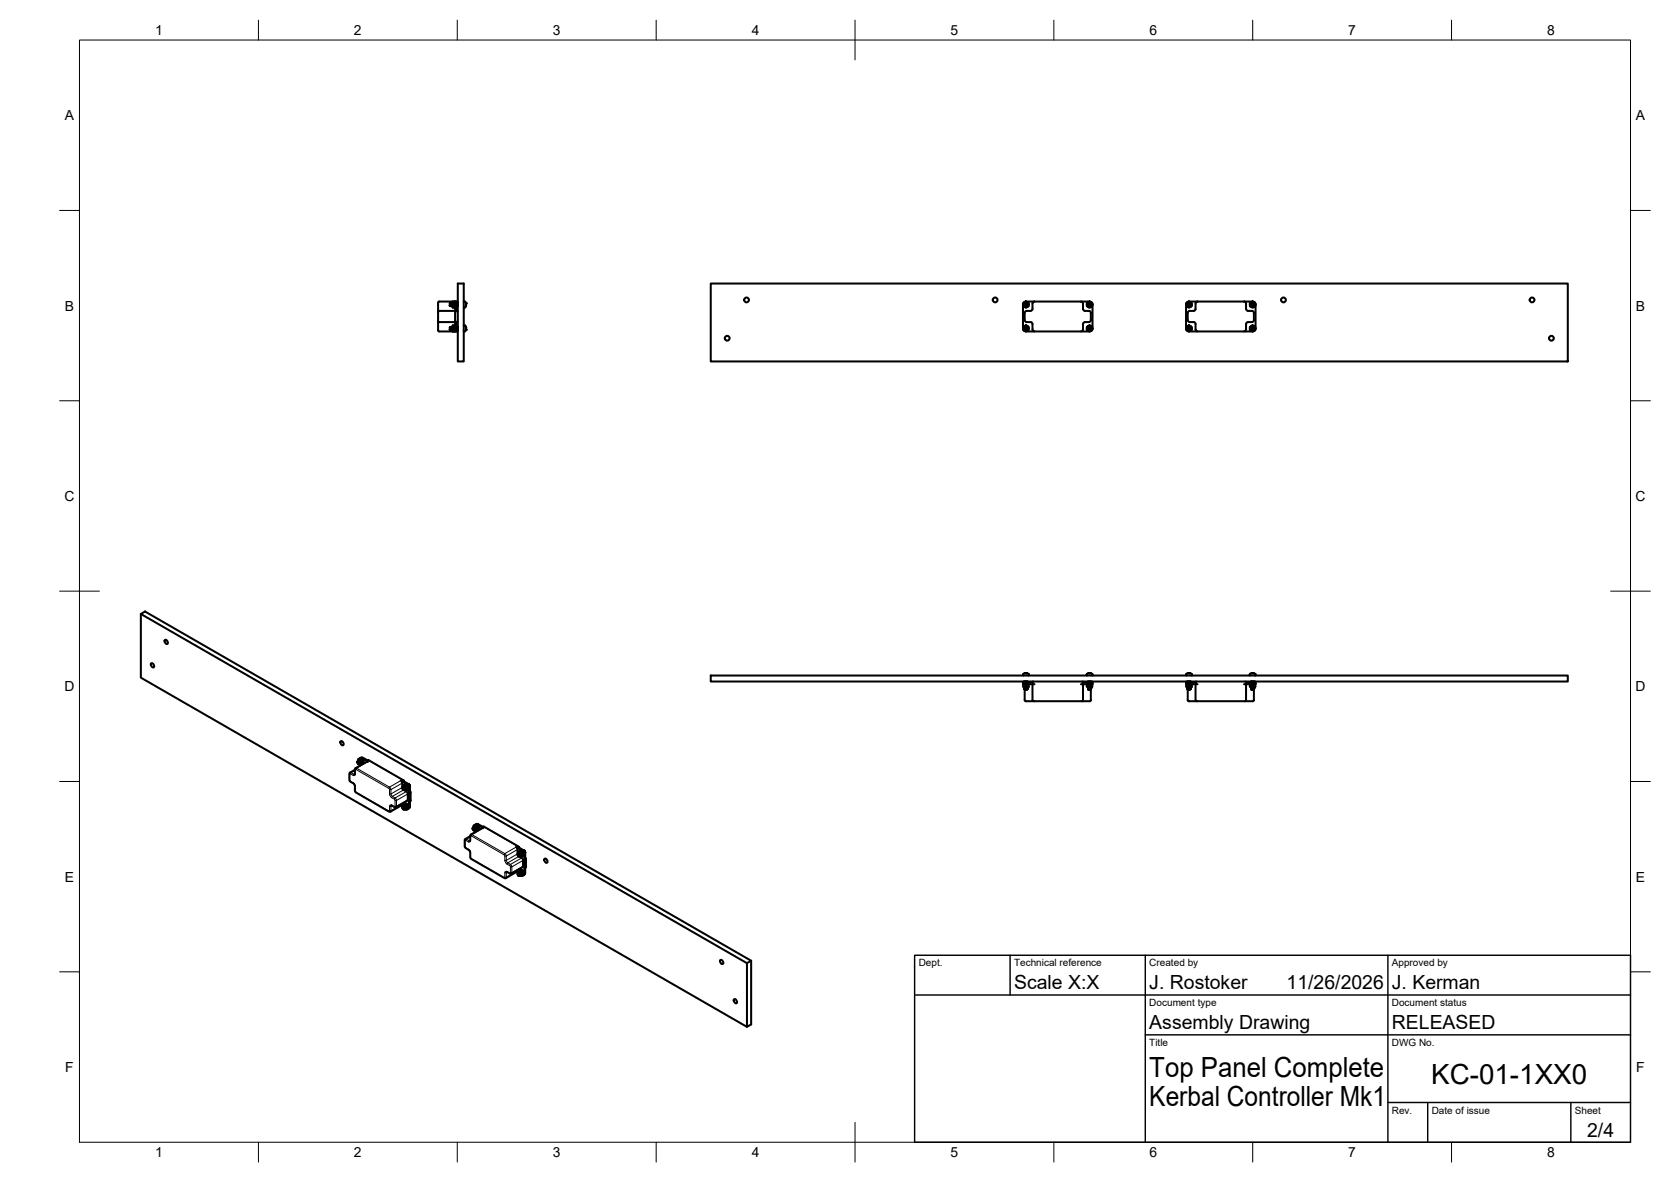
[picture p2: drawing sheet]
<svg xmlns="http://www.w3.org/2000/svg" width="420mm" height="297mm" viewBox="0 0 420 297" stroke-linecap="round" stroke-linejoin="round" font-family="sans-serif">
<!-- layer: Visible -->
<g fill="none" stroke="#000" stroke-width=".51">
<path d="M110.2 76v7M110.4 78.1h4M110.4 75.8h3.5M110.4 78.1l-.2 .3M110.4 75.8l-.2 .2M113.1 76.8h.1M113.1 76.2l.1 .7M113.1 76.2h.1M113.2 76.2v.6M113.2 76.2l.1 .7M113.2 76.8h.1M113.2 76.2h.1"/>
<path d="M113.2 76.8v.1M113.2 76.8l.1 .1M113.3 76.2h.1M113.3 76.9h.1M113.3 76.2v.6M113.3 76.2l.1 .7M113.3 76.8h.1M113.3 76.8v.1M113.3 76.8l.1 .1M113.4 76.2l.1 .6M113.4 76.2h.1M113.4 76.9h.1"/>
<path d="M113.5 76.2v.7M113.5 76.8h.1M113.5 76.2h.1M113.5 76.8l-.1 .1M113.5 76.2h-.1M113.5 76.8v.1M113.5 76.2l.1 .6M113.5 76.9h.1M113.6 76.2v.7M113.6 76.8h.1M113.6 76.2h.1M113.6 76.8l-.1 .1"/>
<path d="M113.6 76.2h-.1M113.6 76.2l.1 .7M113.6 76.8v.1M113.6 76.2l.1 .6M113.6 76.9h.1M113.7 76.2v.6M113.7 76.2l.1 .7M113.7 76.8h.1M113.7 76.2h.1M113.7 76.8v.1M113.7 76.8l.1 .1M113.8 76.2v.5"/>
<path d="M113.8 76.2h.1M113.8 76.9h.1M113.8 76.2v.3M113.9 75.7h.5v.4h-.5zM113.9 76.1v.8h.5v-.8M113.9 76.9v.4h.5v-.4M113.9 75.7v1.6M114.4 75.7v.1M114.4 77.2v.1M114.7 75.8l.2 .1M114.9 76.2v.7M114.9 75.9v2.2"/>
<path d="M114.9 76.2h.1M114.9 76.8v.1M114.9 76.9h.1M114.9 76.2l.1 .6M115 76.2v.7M115 76.8h.1M115 76.2h.1M115 76.8l-.1 .1M115 76.2h-.1M115 76.8v.1M115 76.2l.1 .6M115 76.9h.1"/>
<path d="M115.1 76.2h.1M115.1 76.8h.1M115.1 76.8l-.1 .1M115.1 76.2h-.1M115.1 75.9l-.7-.1v7.5l.7-.1M115.1 78.2l-.4 .1M115.1 71.3h1.5v19.5h-1.5zM116.6 75.9l.4-.1 .2 .6M117.2 76.9h.1M117.2 76.9l-.3 .4-.3-.1M117.2 76.4v.2M117.2 76.6v.1"/>
<path d="M117.2 76.4h.1M117.2 76.7v.2M178.7 71.3h215.5v19.5h-215.5zM257.3 76.2v6.6M257.3 76.1l.3-.1a.72 .72 0 0 1 1.1 .4 .72 .72 0 0 1-.8 .9 .72 .72 0 0 1-.6-.9zM257.6 76.6l.5 .2M257.6 76.6l.3-.4 .4 .2-.1 .5h-.4M257.6 76.6l.2 .3M257.9 76.8l-.3-.3 .4-.3 .3 .2v.3l-.2 .2h-.3M257.9 75.8l-.5 .3M258 75.8h15.9M258.1 78.1l-.4 .3-.1 .2v1.8l.3 .5h.2"/>
<path d="M260.1 75.8l-.4 .2-.2 1.9-.4 .2h-1M271.8 75.8l.4 .2 .2 1.9a1.83 1.83 0 0 0 1.7 .3l.2 .4M273.3 76.1l.3-.1a.68 .68 0 0 1 1 .6 .68 .68 0 0 1-1 .5l-.3-.2zM273.6 76.6l.5 .2M273.6 76.6l.2-.4 .5 .1v.5l-.5 .1M273.6 76.6l.2 .3M273.9 76.8l-.3-.3 .4-.3 .3 .2v.3l-.5 .2M273.9 76.8l-.2-.3 .3-.3 .3 .3-.2 .3M273.9 76.8h.2M274.1 75.8l.5 .3M274.3 78.6v1.8M274.7 76.2v6.6"/>
<path d="M298.3 76.2v6.6M298.3 76.1l.3-.1a.72 .72 0 0 1 1.1 .4 .72 .72 0 0 1-.8 .9 .72 .72 0 0 1-.6-.9zM298.6 76.6l.5 .2M298.6 76.6l.3-.4 .4 .2-.1 .5h-.4M298.6 76.6l.2 .3M298.9 76.8l-.3-.3 .4-.3 .3 .2v.3l-.2 .2h-.3M298.9 76.8l-.2-.3 .3-.3 .2 .3-.1 .3M298.9 76.8h.2M298.9 75.8l-.5 .3M299 75.8h15.9M300.6 76.3l-.1 1.6a1.88 1.88 0 0 1-1.6 .3l-.3 .4v1.8l.3 .5h.2M301.1 75.8l-.4 .2-.1 .3"/>
<path d="M312.8 75.8l.3 .1 .2 .4v1.3M313.3 77.6l.1 .3a1.83 1.83 0 0 0 1.7 .3l.2 .4v1.8l-.2 .5h-.3M314.3 76.1l.3-.1a.68 .68 0 0 1 1 .6 .68 .68 0 0 1-1 .5l-.3-.2zM314.6 76.6l.5 .2M314.6 76.6l.2-.4h.4l.1 .5-.5 .2h.3l.2-.2-.1-.4-.3-.1-.3 .3 .3 .3M314.6 76.6l.2 .3M314.9 76.8l-.2-.3 .3-.3 .3 .3-.2 .3M314.9 76.8h.2M315.1 75.8l.5 .3M315.7 76.2v.3M315.7 76.5v6M110.2 80.7l.2 .2"/>
<path d="M110.2 83l.2 .3M110.4 80.9h4M110.4 83.3h3.5M113.1 82.8h.1M113.1 82.8v.1M113.1 82.9h.1M113.1 82.2v.7M113.1 82.2l.1 .7M113.1 82.2l.1 .1M113.2 82.3v.5M113.2 82.2l.1 .7M113.2 82.8h.1"/>
<path d="M113.2 82.2h.1M113.2 82.2v.1M113.2 82.8v.1M113.2 82.2l.1 .1M113.2 82.8l.1 .1M113.3 82.3h.1M113.3 82.9h.1M113.3 82.3v.5M113.3 82.2l.1 .7M113.3 82.8h.1M113.3 82.2h.1M113.3 82.8v.1"/>
<path d="M113.3 82.2v.1M113.3 82.2l.1 .1M113.3 82.8l.1 .1M113.4 82.3l.1 .5M113.4 82.3h.1M113.4 82.9h.1M113.5 82.2v.7M113.5 82.8h.1M113.5 82.2h.1M113.5 82.8l-.1 .1M113.5 82.2l-.1 .1M113.5 82.8v.1"/>
<path d="M113.5 82.2v.1M113.5 82.3l.1 .5M113.5 82.3h.1M113.5 82.9h.1M113.6 82.8h.1M113.6 82.2h.1M113.6 82.2l-.1 .1M113.6 82.8l-.1 .1M113.6 82.2l.1 .7M113.6 82.2v.1M113.6 82.8v.1M113.6 82.3l.1 .5"/>
<path d="M113.6 82.3h.1M113.6 82.9h.1M113.7 82.3v.5M113.7 82.8h.1M113.7 82.2h.1M113.7 82.8v.1M113.7 82.2v.1M113.7 82.2l.1 .7M113.7 82.2l.1 .1M113.7 82.8l.1 .1M113.8 82.3v.4M113.8 82.3h.1"/>
<path d="M113.8 82.9h.1M113.8 82.3v.2M113.8 82.2v.1M113.9 81.8h.5v.4h-.5zM113.9 82.2v.7h.5v-.7M113.9 82.9v.4h.5v-.4M113.9 81.8v1.5M114.4 81.8v.1M114.4 83.2v.1M114.7 80.8l.3 .1M114.9 82.2v.7M114.9 80.9l-.2 2.4"/>
<path d="M114.9 82.8v.1M114.9 82.3h.1M114.9 82.9h.1M114.9 82.3l.1 .5M114.9 82.3v.6M115 82.2v.7M115 82.8h.1M115 82.2h.1M115 82.8l-.1 .1M115 82.2l-.1 .1M115 82.2v.1M115 82.8v.1"/>
<path d="M115 82.3l.1 .5M115 82.3h.1M115 82.9h.1M115.1 82.2h.1M115.1 82.8h.1M115.1 82.8l-.1 .1M115.1 82.2l-.1 .1M115.1 80.8l-.1 .1M116.6 83.2l.4 .1M116.6 81.9l.3-.1 .3 .4M117.2 82.2h.1M117.2 82.2v.2"/>
<path d="M117.2 82.9l-.2 .3M117.2 82.5v.1M117.2 82.6v.1M117.2 82.4h.1M117.2 82.7v.2M257.4 83l.5 .3M257.6 82.6l.2 .3 .3-.1M257.6 82.6l.2-.4 .5 .1v.4l-.5 .2M257.6 82.6l.2 .2M257.9 82.8l-.2-.4 .4-.2 .2 .3v.3l-.5 .1M258 83.3h15.9M258.1 80.9h1"/>
<path d="M259.1 80.9l.4 .3 .2 1.8 .4 .3M272.8 80.9h1M272.8 80.9l-.2 .1-.3 .4-.1 1.6-.4 .3M273.6 82.6l.2 .3 .3-.1M273.6 82.6l.3-.4 .4 .1v.4l-.5 .2M273.6 82.6l.2 .2M273.9 82.8l-.2-.4 .4-.2 .2 .5-.5 .2M273.9 82.8l-.2-.3 .3-.3 .3 .3-.2 .3M273.9 82.8h.2M274.3 80.4l-.2 .5h-.3M274.6 83l-.5 .3M298.4 83l.5 .3"/>
<path d="M298.6 82.6l.2 .3 .3-.1M298.6 82.6l.3-.4 .4 .2-.1 .5h-.4M298.6 82.6l.2 .2M298.9 82.8l-.2-.4 .4-.2 .2 .5-.5 .2M298.9 82.8l-.2-.3 .3-.3 .2 .3-.1 .3M298.9 82.8h.2M299 83.3h15.9M299.1 80.9h1M300.1 80.9l.4 .3 .1 .2v1.4M300.6 82.8l.3 .4 .2 .1M313.3 81.4v1.4l-.2 .4-.3 .1M313.8 80.9h1"/>
<path d="M313.8 80.9l-.4 .3-.1 .2M314.6 82.6l.2 .3 .3-.1M314.6 82.6l.2-.4h.4l.1 .5-.5 .2h.3l.2-.2v-.3l-.4-.2-.3 .3 .3 .3M314.6 82.6l.2 .2M314.9 82.8l-.2-.3 .3-.3 .3 .3-.2 .3M314.9 82.8h.2M315.6 83l-.5 .3M315.7 82.5v.3M35.4 154.3l1.1-.6 152.4 87.7-1.1 .6zM35.4 154.3v16l152.4 87.7 1.1-.6v-16M38 166.7h.3l.3 .2 .1 .8h-.4l-.2-.2zM41.4 160.8h.4l.2 .2 .2 .8h-.4l-.2-.2z"/>
<path d="M178.7 169.8h215.5v1.5h-215.5zM257.2 169.5l.1 .3M257.2 171.4v.5h2.9M257.3 171.9v.7h.3M257.3 172.5h.7M257.3 172h.7M257.4 171.3l-.2 .1M257.6 172.6h.1M257.6 171.3h.1M257.6 171.4h.1M257.6 172.8h.1M257.6 172.9h.1"/>
<path d="M257.6 173v.1M257.6 173.2h.1M257.6 173.1h.1M257.6 172.9l.1 .1M257.6 172.8l.1 .1M257.6 172.7h.1M257.6 171.4l.1 .1M257.6 171.3l.1 .1M257.6 169.2h.1M257.6 169.2l-.4 .3M257.6 173.2l.1 2.8 .2 .2h14.2M257.6 172.7v.1"/>
<path d="M257.6 173.1v.1M257.7 171.4h.1M257.7 171.5h.1M257.7 172.9h-.1M257.7 173h-.1M257.7 173.1l-.1 .1M257.7 172.7l-.1 .1M257.7 172.6l-.1 .1M257.7 171.5h-.1M257.7 171.4h-.1M257.8 171.3h-.2M257.8 169.2h.1"/>
<path d="M257.9 169.2h-.3M257.9 169.2h.4M258 172h.7v.5h-.7zM258.1 171.3h-.5M258.3 173.2l-.6 .1M258.3 173.1h-.6M258.3 172.9l-.6 .1M258.3 172.8l-.6 .1M258.3 172.7h-.6M258.3 172.6h-.6M258.3 171.4l-.6 .1M258.3 171.3l-.6 .1"/>
<path d="M258.3 173.2h-.6M258.3 173l-.6 .1M258.3 171.4h.1M258.3 172.9h.1M258.3 173v.1M258.3 173.2h.1M258.3 173.1h.1M258.3 172.9v.1M258.3 172.8v.1M258.3 172.7h.1M258.3 172.6h.1M258.3 171.4v.1"/>
<path d="M258.3 171.3v.1M258.3 173.2l-.7 .1M258.3 169.2h.1M258.3 171.3h.1M258.3 169.2l.4 .3M258.3 173.1l-.7 .1M258.3 173h-.7M258.3 172.9h-.7M258.3 172.7l-.7 .1M258.3 172.6l-.7 .1M258.3 171.5h-.5M258.3 171.4h-.7"/>
<path d="M258.3 171.5h-.2M258.3 171.5h.1M258.3 173h.1M258.3 173.1v.1M258.3 172.7v.1M258.3 172.6v.1M258.7 172.5l-1.1 .1M258.7 171.9v.1M258.7 169.5v.2M258.7 169.6l-.1 .2M259.6 171.4l.1 .2M259.6 171.5l-2.4 .1"/>
<path d="M259.6 171.9v4.1l.3 .2M259.7 171.3l-.1 .1M272.2 171.3l.1 .1M272.3 171.4l-.1 .2M272.3 171.5l2.4 .1M272.3 171.9v4.1l-.2 .2M273.2 169.5l.1 .3M273.3 171.9v.7l1.3-.1M273.3 172.5h.7M273.3 172h.7M273.6 171.3h.1M273.6 171.4h.1"/>
<path d="M273.6 172.8h.1M273.6 172.9h.1M273.6 173v.1M273.6 173.2h.1M273.6 173.1h.1M273.6 172.9l.1 .1M273.6 172.8l.1 .1M273.6 172.7h.1M273.6 171.4l.1 .1M273.6 171.3l.1 .1M273.6 169.2h.1M273.6 169.2l-.4 .3"/>
<path d="M273.6 173.3h.1M273.7 171.4h.1M273.7 171.5h.1M273.7 172.9h.1M273.7 173h.1M273.7 173.1h.1M273.7 173.2v.1M273.7 173.1l-.1 .1M273.7 173h-.1M273.7 172.9h-.1M273.7 172.7l-.1 .1M273.7 172.6l-.1 .1"/>
<path d="M273.7 171.5h-.1M273.7 171.4h-.1M273.7 172.6h.1M273.8 169.2h-.2M273.8 171.3h-.2M273.9 169.2h.1M273.9 169.2h.2M274 172h.6v.5h-.6zM274.1 169.2h.2M274.1 169.2h.1M274.1 171.3h-.5M274.3 173.2l-.6 .1"/>
<path d="M274.3 173.1h-.6M274.3 172.9l-.6 .1M274.3 172.8l-.6 .1M274.3 172.7h-.6M274.3 172.6h-.6M274.3 171.4l-.6 .1M274.3 171.3l-.6 .1M274.3 173.2h-.6M274.3 171.4h.1M274.3 172.9v.1M274.3 173v.1M274.3 173.2h.1"/>
<path d="M274.3 173.1h.1M274.3 172.8v.1M274.3 172.7h.1M274.3 172.6h.1M274.3 171.4v.1M274.3 171.3v.1M274.3 172.8h.1M274.3 173.2v2.8M274.3 173.2l-.7 .1M274.3 176l-.3 .2h-1.9M274.3 169.2h.1M274.3 171.3h.1"/>
<path d="M274.3 169.2l.4 .3M274.3 173.1l-.7 .1M274.3 173h-.7M274.3 172.9h-.7M274.3 172.7l-.7 .1M274.3 172.6l-.7 .1M274.3 171.5h-.5M274.3 171.4h-.7M274.3 173l-.7 .1M274.3 171.5h-.2M274.3 171.5h.1M274.3 172.9h.1"/>
<path d="M274.3 173h.1M274.3 173.1v.1M274.3 172.7v.1M274.3 172.6v.1M274.6 171.3l.1 .1M274.6 171.9v.1M274.7 169.5l-.1 .3M274.7 171.4v.5h-2.9M298.2 169.5l.1 .3M298.2 171.4v.5h2.9M298.3 171.9v.7l1.4-.1M298.3 172.5h.7"/>
<path d="M298.3 172h.7M298.4 171.3l-.2 .1M298.6 171.3h.1M298.6 171.4h.1M298.6 172.8h.1M298.6 172.9h.1M298.6 173v.1M298.6 173.2h.1M298.6 173.1h.1M298.6 172.9l.1 .1M298.6 172.8l.1 .1M298.6 172.7h.1"/>
<path d="M298.6 171.4l.1 .1M298.6 171.3l.1 .1M298.6 173.2v2.8l.3 .2h14.2M298.6 172.6h.1M298.6 172.7v.1M298.6 173.1v.1M298.6 173.3h.1M298.7 171.4h.1M298.7 171.5h.1M298.7 172.9h-.1M298.7 173h-.1M298.7 173.1l-.1 .1"/>
<path d="M298.7 172.7l-.1 .1M298.7 172.6l-.1 .1M298.7 171.5h-.1M298.7 171.4h-.1M298.7 172.6h.1M298.8 171.3h-.2M298.8 169.2h.1M298.9 169.2l-.7 .3M298.9 169.2h.2M299 172h.7v.5h-.7zM299.1 169.2h.2M299.1 169.2h.1"/>
<path d="M299.1 171.3h-.5M299.3 173.2l-.6 .1M299.3 173.1h-.6M299.3 172.9l-.6 .1M299.3 172.8l-.6 .1M299.3 172.7h-.6M299.3 172.6h-.6M299.3 171.4l-.6 .1M299.3 171.3l-.6 .1M299.3 173.2h-.6M299.3 173l-.6 .1M299.3 171.4h.1"/>
<path d="M299.3 172.9h.1M299.3 173v.1M299.3 173.2h.1M299.3 173.1h.1M299.3 172.9v.1M299.3 172.8v.1M299.3 172.7h.1M299.3 172.6h.1M299.3 171.4v.1M299.3 171.3v.1M299.3 173.2l-.7 .1M299.3 169.2h.1"/>
<path d="M299.3 171.3h.1M299.3 169.2l.4 .3M299.3 173.1l-.7 .1M299.3 173h-.7M299.3 172.9h-.7M299.3 172.7l-.7 .1M299.3 172.6l-.7 .1M299.3 171.5h-.5M299.3 171.4h-.7M299.3 173l-.7 .1M299.3 171.5h-.2M299.3 171.5h.1"/>
<path d="M299.3 173h.1M299.3 173.1v.1M299.3 172.7v.1M299.3 172.6v.1M299.7 171.9v.1M299.7 169.5l-.1 .3M300.6 171.4l.1 .2M300.6 171.5l-2.4 .1M300.6 171.9v4.1M300.6 176l.3 .2M300.7 171.3l-.1 .1M313.1 176.2h1.9"/>
<path d="M313.2 171.3l.1 .1M313.3 171.4l-.1 .2M313.3 171.5l2.4 .1M313.3 171.9v4.1l-.2 .2M314.2 169.5l.1 .3M314.3 171.9v.7l1.3-.1M314.3 172.5h.7M314.3 172h.7M314.6 171.3h.1M314.6 171.4h.1M314.6 172.8h.1M314.6 172.9h.1"/>
<path d="M314.6 173v.1M314.6 173.2h.1M314.6 173.1h.1M314.6 172.9l.1 .1M314.6 172.8l.1 .1M314.6 172.7h.1M314.6 171.4l.1 .1M314.6 171.3l.1 .1M314.6 169.2h.1M314.6 169.2l-.4 .3M314.6 173.3h.1M314.7 171.4h.1"/>
<path d="M314.7 171.5h.1M314.7 172.9h.1M314.7 173h.1M314.7 173.1h.1M314.7 173.2v.1M314.7 173.1l-.1 .1M314.7 173h-.1M314.7 172.9h-.1M314.7 172.7l-.1 .1M314.7 172.6l-.1 .1M314.7 171.5h-.1M314.7 171.4h-.1"/>
<path d="M314.7 172.6h.1M314.8 171.3h-.2M314.8 169.2h.1M314.9 169.2h-.3M314.9 169.2h.4M315 172h.6v.5h-.6zM315.1 171.3h-.5M315.3 173.2l-.6 .1M315.3 173.1h-.6M315.3 172.9l-.6 .1M315.3 172.8l-.6 .1M315.3 172.7h-.6"/>
<path d="M315.3 172.6h-.6M315.3 171.4l-.6 .1M315.3 171.3l-.6 .1M315.3 173.2h-.6M315.3 173l-.6 .1M315.3 171.4h.1M315.3 172.9h.1M315.3 173v.1M315.3 173.2h.1M315.3 173.1h.1M315.3 172.9v.1M315.3 172.8v.1"/>
<path d="M315.3 172.7h.1M315.3 172.6h.1M315.3 171.4v.1M315.3 171.3v.1M315.3 173.2v2.8l-.3 .2M315.3 172.8h.1M315.3 173.2l-.7 .1M315.3 169.2h.1M315.3 171.3h.1M315.3 169.2l.4 .3M315.3 173.1l-.7 .1M315.3 173h-.7"/>
<path d="M315.3 172.9h-.7M315.3 172.7l-.7 .1M315.3 172.6l-.7 .1M315.3 171.5h-.5M315.3 171.4h-.7M315.3 171.5h-.2M315.3 171.5h.1M315.3 173h.1M315.3 173.1v.1M315.3 172.7v.1M315.3 172.6v.1M315.6 171.3l.1 .1"/>
<path d="M315.6 171.9v.1M315.7 171.4v.5h-2.9M315.7 169.5v.2M315.7 169.6l-.1 .2M85.6 186.3h.4l.2 .2 .2 .7-.4 .1-.2-.2zM89.2 193.4l-1.3 .9-.1 1.7 .2 .3 1.2 .9v1.5l.3 .4 8.4 4.9 3.1-1.7 .1-.3M89.8 191.6l.2-.2 .3 .2v.3l-.2 .1M89.8 191.5l.2-.2 .2 .1 .2 .3-.1 .3M89.8 191.6h.1M89.9 191.3l.4 .2 .1 .4M90 191.3l.4 .2v.4M90 191.3l.4 .1v.5"/>
<path d="M90 191.3h.1M90 191.9l.1 .1M90.1 191.9v.1M90.1 191.4l.2 .4M90.1 191.2v-.3a.65 .65 0 0 1 .8 .3 .65 .65 0 0 1-.1 .8l-.3-.1M90.1 191.2l.4 .2v.4M90.1 191.2l.5 .1v.5M90.2 191.2l.4 .1 .1 .5-.1-.5-.3-.1M90.2 191.2h.1M90.3 191.4l.1 .3M90.3 191.1h.1M90.3 191.1l.4 .2v.5"/>
<path d="M90.3 191.9h.1M90.4 191.1l.3 .1v.5M90.4 191.4l.1 .2M90.4 191.1h-.1M90.4 191.9l.7 .1M90.4 191.3l.2 .3M90.4 191.9v.5M90.5 191.3l.2 .2M90.5 191.8v.1M90.6 190.7l.3-.2 .5 .6-.3 .2zM90.6 190.7l-.5 .1M90.6 191.2l.2 .3"/>
<path d="M90.6 190.5l.5-.1 1.4 .7M90.8 191.5v.2M90.9 190.5l-.8 .3v.4M91 190.5l1.5 .9M91 190.5l-.5 .1M91.4 191.1v.6l-.3 .3v-.7M92.2 191.4l-2.9 1.7-.1 1.5M92.3 191.4h.2M92.5 191.1h.1M92.5 191.1l.2-.1 8.9 5.2M101.2 198.1v-.2l.3 .2 .1 .3-.2 .1M101.2 198l.1-.2 .3 .1 .1 .4-.1 .2"/>
<path d="M101.3 196.2l1.6 1.1 .1 1.9M101.3 197.8l.4 .3v.4M101.3 197.8l-.1 .1M101.3 197.8l.4 .2v.4M101.3 197.8h.1M101.3 197.8l.4 .2 .1 .4M101.4 197.8v-.5l.9-.3-1.5-.8 .3 .6 .1 1.2M101.4 197.8l.4 .1v.5M101.4 197.9l.2 .4M101.4 197.7l.4 .2 .1 .5M101.4 197.7v-.3a.65 .65 0 0 1 .8 .3 .65 .65 0 0 1-.1 .8l-.3-.1M101.5 198.5l.7 .4"/>
<path d="M101.5 198.5h.1M101.5 197.7l.4 .2v.4v-.4l-.4-.2M101.5 197.7h.1M101.6 196.2v.1M101.6 198l.1 .2M101.7 197.9l.1 .2M101.7 197.6h-.1M101.7 197.6l.3 .1 .1 .5M101.7 197.6h.1M101.7 198.4h.1M101.8 198.4l.6 .1M101.8 197.9l.1 .2"/>
<path d="M101.8 198.4h.1M101.9 197.8l.1 .2M101.9 197.2l.4-.2 .4 .7-.3 .2zM101.9 197.2l-.5 .1M101.9 197.7l.2 .3M102 198.3v-.5l-.4-.2 .4 .3v.4M102 198.3h.1M102.1 198.1v.1M102.2 198.9l.3 .6-.1 1.7-2.9 1.7-1.1-.5M102.3 197.1l.4 .4 .1 .5M102.7 197l.3 .3 .1 .4M102.7 197.7v.6l-.3 .2v-.6"/>
<path d="M102.7 197.1l.4 .5M102.8 197.1l.2 .5M102.8 198v4.9M102.9 197.2l.1 .2M103.1 198.9l.2 .2v2.1l-.2 .2M100.9 202.4l.5 .3M101.2 202.8l.4 .1 .1 .5M101.3 202.7l.4 .2v.4M101.3 202.7h.1M101.3 202.7l.4 .2 .1 .4M101.4 202.7l.4 .1v.5M101.4 202.8l.2 .4"/>
<path d="M101.4 202.7v-.3a.65 .65 0 0 1 .8 .2 .65 .65 0 0 1-.1 .8l-.3-.1M101.4 203.4l.2-.2-.2-.4-.2 .2v-.3l.5 .3-.1 .4M101.4 202.6l.4 .2 .1 .5M101.4 202.6v.1M101.5 202.6l.4 .2v.4v-.4l-.4-.2M101.6 202.6l.4 .1v.5M101.6 202.9l.1 .2M101.7 202.8l.1 .2M101.7 202.5h-.1M101.7 202.5h.1M101.7 202.5l.3 .2v.5v-.5l-.4-.1M101.8 203.3l.6 .1"/>
<path d="M101.8 202.8l.1 .2M101.8 203.3h-.1M101.8 203.3h.1M101.9 202.7l.1 .2M101.9 202.1l.4-.1 .4 .6-.3 .2zM101.9 202.1l-.5 .1M101.9 202.7l.2 .2M102.1 203v.1M102.3 202l-.9 .2v.5M102.7 202.6v.6l-.3 .2v-.6M102.8 202.9v.2M103.1 201.3v.1"/>
<path d="M103.1 201.4v1.5l-.4 .3M118.2 210.1l-1.3 .9-.1 1.7 .2 .4 1.1 .7 .3 2 8.5 4.9 3.1-1.7M118.8 208.3l.2-.2 .3 .2v.3l-.2 .1M118.8 208.2l.1-.2 .4 .1 .1 .3-.1 .3M118.9 208l.4 .2 .1 .4M118.9 208h.1M119 208l.4 .2v.4M119 208h.1M119.1 207.9l.4 .2v.5M119.1 208.1l.2 .4M119.1 207.9v-.3a.65 .65 0 0 1 .8 .3 .65 .65 0 0 1-.1 .8l-.3-.1M119.1 207.9l.4 .2v.4"/>
<path d="M119.1 207.9l.5 .2v.4M119.2 207.9l.4 .2v.4M119.2 207.9h.1M119.3 208.1l.1 .3M119.3 207.8l.4 .2v.4M119.3 207.8l.4 .3v.4M119.3 208.6h.1M119.4 208.1l.1 .2M119.4 207.8h.1M119.4 207.8h-.1M119.4 207.8l.3 .1v.5M119.4 208.6h.1"/>
<path d="M119.4 208.6l.7 .1M119.4 208l.2 .3M119.4 208.6v.5M119.5 208.5h.1M119.5 208l.2 .2M119.5 207.3l.3-.1 1.7 .9h-.2l-2.9 1.6-.2 1.6M119.6 207.4l.3-.2 .5 .6-.3 .2zM119.6 207.4l-.5 .1M119.6 207.2l.5-.2 1.3 .8M119.6 207.9l.1 .3M119.7 208.4v.1M119.8 208.2v.2"/>
<path d="M119.9 207.2l-.8 .3v.4M120.4 207.8v.7l-.3 .2v-.7M121.4 207.8h.1M121.4 207.8l.3-.1 8.8 5.1 .1 .2M129.8 212.9l1.5 .8 .5 .7v5.4M129.8 212.9l.3 .3 .1 1.5v-.2l.3 .1 .2 .4-.1 .2M129.9 219.1l.5 .3M130.1 218.7l-.1 .3M130.1 219.7l.2-.2 .2 .1 .1 .4-.2 .1M130.1 214.8l.2-.2 .2 .1 .1 .4-.2 .1M130.1 219.7h.1M130.2 219.6l.1-.2 .3 .2 .1 .3-.1 .2"/>
<path d="M130.2 219.4l.4 .2 .1 .5M130.2 214.5l.5 .3v.4M130.2 214.5v.1M130.2 212.9h.2M130.3 219.4l.4 .2v.4M130.3 214.5l.4 .2v.4M130.3 219.4h.1M130.3 214.5h.1M130.3 219.4l.4 .1 .2 .6h.5M130.3 214.5l.5 .3-.1 .3M130.4 215.2h.1M130.4 212.9l1.5 1 .2 .4v1.5"/>
<path d="M130.4 219.4l.4 .1v.5l.2 .1a.56 .56 0 0 0 .4-.5 .56 .56 0 0 0-.4-.6l-.5-.1-.1 .3 .4 .3v.5M130.4 219.5l.2 .4M130.4 214.6l.2 .4M130.4 214.4v-.3a.65 .65 0 0 1 .8 .3 .65 .65 0 0 1-.1 .8l-.3-.1v-.5l-.4-.1M130.4 214.4l.4 .2v.5M130.4 214.4h.1M130.5 219.3l.3 .1 .1 .5M130.5 214.4l.4 .2v.4M130.5 215.2l.9 .6 .1 .4M130.5 215.2h.1M130.5 219.3h.1M130.5 214.4h.1"/>
<path d="M130.5 219.3l.4 .2v.4M130.6 219.3l.3 .1 .1 .5M130.6 214.4l.4 .1v.5M130.6 219.6l.1 .2M130.6 214.7l.1 .2M130.6 219.2l.4 .2v.5M130.6 214.3l.4 .2v.5M130.6 219.2v.1M130.7 219.5l.1 .2M130.7 214.6l.1 .2M130.7 219.2h-.1M130.7 214.3h-.1"/>
<path d="M130.7 214.3h.1M130.7 219.2l.3 .2 .1 .4v-.1M130.7 219.2h.1M130.7 214.3l.3 .1 .1 .5v-.1M130.7 215.1l.7 .1M130.7 219.5l.2 .2M130.7 214.6l.2 .2M130.7 215.1h.1M130.9 219.4l.1 .2M130.9 214.5l.1 .2M130.9 218.8l.4-.1 .4 .6-.4 .1zM130.9 218.8l-.5 .1"/>
<path d="M130.9 213.9l.4-.2 .4 .6-.3 .3zM130.9 213.9l-.5 .1M130.9 215h.1M130.9 219.4l.2 .2M130.9 214.4l.2 .3M130.9 219.9h.1M131 219.9h.1M131 215h.1M131.3 218.7l-.9 .2v.5M131.3 213.7l-.9 .3v.5M131.5 216.2l-.1 1.7-2.9 1.7-1.1-.5M131.7 213.7l.3 .3 .1 .3"/>
<path d="M131.7 219.3v.6l-.3 .2v-.7M131.7 214.3v.7l-.3 .2v-.6M131.7 213.8l.4 .5zM131.9 213.9l.1 .2M132 218l.1 .1M132.1 218.1v1.4l-.4 .4M132.1 215.6l.1 .1M132.1 215.8l-.1 .1M132.2 215.7v2.2l-.1 .2M136.9 215.8h.4l.2 .2 .1 .8h-.3l-.3-.2zM130.4 220.1h.1M181.1 241.3l.4-.1 .2 .2 .1 .8h-.3l-.3-.2z"/>
<path d="M184.5 251.1h.4l.2 .2 .2 .8h-.4l-.2-.2zM187.8 242v16"/>
<circle cx="187.7" cy="75.4" r=".6"/>
<circle cx="250.2" cy="75.4" r=".6"/>
<circle cx="258" cy="76.5" r=".69"/>
<circle cx="258" cy="76.5" r=".29"/>
<circle cx="274" cy="76.5" r=".69"/>
<circle cx="299" cy="76.5" r=".69"/>
<circle cx="315" cy="76.5" r=".69"/>
<circle cx="322.7" cy="75.4" r=".6"/>
<circle cx="385.2" cy="75.4" r=".6"/>
<circle cx="182.8" cy="85" r=".6"/>
<circle cx="258" cy="82.5" r=".79"/>
<circle cx="258" cy="82.5" r=".69"/>
<circle cx="258" cy="82.5" r=".29"/>
<circle cx="273.9" cy="82.5" r=".79"/>
<circle cx="274" cy="82.5" r=".69"/>
<circle cx="299" cy="82.5" r=".69"/>
<circle cx="299" cy="82.5" r=".79"/>
<circle cx="314.9" cy="82.5" r=".79"/>
<circle cx="315" cy="82.5" r=".69"/>
<circle cx="390.1" cy="85" r=".6"/>
<circle cx="90" cy="191.7" r=".25"/>
<circle cx="101.3" cy="198.2" r=".25"/>
<circle cx="101.3" cy="203.2" r=".25"/>
<circle cx="119" cy="208.4" r=".25"/>
<circle cx="130.3" cy="219.9" r=".25"/>
<circle cx="130.3" cy="214.9" r=".25"/>
</g>
<g fill="#000">
<circle cx="113.1" cy="76.8" r=".25"/>
<circle cx="113.2" cy="76.2" r=".25"/>
<circle cx="114.9" cy="76.8" r=".25"/>
<circle cx="114.9" cy="76.2" r=".25"/>
<circle cx="117.2" cy="76.2" r=".25"/>
<circle cx="113.1" cy="82.8" r=".25"/>
<circle cx="113.2" cy="82.3" r=".25"/>
<circle cx="114.9" cy="82.2" r=".25"/>
<circle cx="114.9" cy="82.8" r=".25"/>
<circle cx="117.2" cy="82.9" r=".25"/>
<circle cx="257.6" cy="172.7" r=".25"/>
<circle cx="257.6" cy="172.6" r=".25"/>
<circle cx="257.7" cy="173.3" r=".25"/>
<circle cx="257.7" cy="172.7" r=".25"/>
<circle cx="257.7" cy="172.6" r=".25"/>
<circle cx="258.3" cy="172.6" r=".25"/>
<circle cx="258.3" cy="171.3" r=".25"/>
<circle cx="258.3" cy="172.8" r=".25"/>
<circle cx="258.3" cy="172.7" r=".25"/>
<circle cx="273.6" cy="172.6" r=".25"/>
<circle cx="273.6" cy="172.7" r=".25"/>
<circle cx="273.7" cy="172.7" r=".25"/>
<circle cx="273.7" cy="172.6" r=".25"/>
<circle cx="274.3" cy="172.7" r=".25"/>
<circle cx="274.3" cy="172.6" r=".25"/>
<circle cx="274.3" cy="171.3" r=".25"/>
<circle cx="274.3" cy="172.8" r=".25"/>
<circle cx="298.6" cy="172.7" r=".25"/>
<circle cx="298.6" cy="172.6" r=".25"/>
<circle cx="298.7" cy="172.7" r=".25"/>
<circle cx="298.7" cy="172.6" r=".25"/>
<circle cx="299.3" cy="172.7" r=".25"/>
<circle cx="299.3" cy="172.8" r=".25"/>
<circle cx="299.3" cy="172.6" r=".25"/>
<circle cx="299.3" cy="171.3" r=".25"/>
<circle cx="314.6" cy="172.6" r=".25"/>
<circle cx="314.6" cy="172.7" r=".25"/>
<circle cx="314.7" cy="172.7" r=".25"/>
<circle cx="314.7" cy="172.6" r=".25"/>
<circle cx="315.3" cy="172.8" r=".25"/>
<circle cx="315.3" cy="172.7" r=".25"/>
<circle cx="315.3" cy="171.3" r=".25"/>
<circle cx="315.3" cy="172.6" r=".25"/>
<circle cx="90.1" cy="191.2" r=".25"/>
<circle cx="90.6" cy="191.8" r=".25"/>
<circle cx="90.7" cy="191.8" r=".25"/>
<circle cx="101.2" cy="198.1" r=".25"/>
<circle cx="101.6" cy="197.6" r=".25"/>
<circle cx="101.7" cy="198.5" r=".25"/>
<circle cx="101.7" cy="197.6" r=".25"/>
<circle cx="101.2" cy="203" r=".25"/>
<circle cx="101.5" cy="202.6" r=".25"/>
<circle cx="101.6" cy="202.6" r=".25"/>
<circle cx="101.7" cy="203.4" r=".25"/>
<circle cx="102" cy="203.2" r=".25"/>
<circle cx="118.8" cy="208.3" r=".25"/>
<circle cx="119.1" cy="207.9" r=".25"/>
<circle cx="119.6" cy="208.5" r=".25"/>
<circle cx="130.1" cy="214.8" r=".25"/>
<circle cx="130.2" cy="219.4" r=".25"/>
<circle cx="130.6" cy="214.3" r=".25"/>
<circle cx="130.7" cy="215.2" r=".25"/>
<circle cx="130.7" cy="219.2" r=".25"/>
<circle cx="130.8" cy="220" r=".25"/>
<circle cx="130.8" cy="215.1" r=".25"/>
<circle cx="131.7" cy="213.7" r=".25"/>
<circle cx="130.7" cy="220.1" r=".25"/>
<circle cx="130.7" cy="220" r=".25"/>
</g>
<!-- layer: Visible Narrow -->
<g fill="none" stroke="#000" stroke-width=".25">
<path d="M87.9 194.5v.1M87.9 195.9v.1M87.9 194.6v1.5M87.9 196l.2 .3M88 194.1l.3 .1M88.1 194.5l.7 .4M88.1 196.3l.7 .5M88.1 196.3l.1 .1M88.3 194.2l.7 .4M88.3 194.2l-.4 .4M88.8 196.7l.1 .1M88.8 196.7l.4 .4 .1 .6"/>
<path d="M89 194.5l.2 .1M89 194.6l-.2 .3M89.2 193.6l-.9 .6M89.3 193.4v.1M89.3 197.6v.1M89.3 198.7v.1M89.3 193.4v1.2M89.3 197.7v1.1M89.3 194.6h-.3M89.3 198.8l.2 .3M89.3 194.5l-.2 .4h-.3M89.4 193l.3 .1-.2 .2"/>
<path d="M89.5 199.1l8.3 4.8M89.5 193.4l8.3 4.7M89.5 193.3l-.2 .1M89.5 199.1l.1 .1M90.8 190.4h.4M91.2 190.4l1.3 .7 .1-.1M91.2 190.4l-.2 .1M91.3 190.4h-.1M92.5 191.4l-2.8 1.6 8.2 4.8M92.6 191h.1M92.6 191l8.8 5.1M92.7 191h-.1"/>
<path d="M97.8 198.1l.2 .3h.3M97.9 198.4v1.1M97.9 197.8l.4 .6M98 197.8l-.2 .3M98 199.5h.3M98.3 198.4v1.1M98.3 199.5l.4 .6-.2 .3-.4-.4-.2-.5M100.8 196.2l-2.9 1.6M101.1 196.8l-2.8 1.6M101.1 197.9l-2.8 1.6M101.4 196.1l-.2 .1 1.3 .7M101.4 196.1l.1 .2"/>
<path d="M101.5 198.5l-2.8 1.6 .6 .4M101.5 196.1h-.1M101.5 196.3h.1M101.6 196.2l-.1 .1M102.2 198.9l-2.9 1.6M102.5 196.9l-.2 .2M102.5 196.9l.4 .4 .2 .6M102.5 199.5l-2.8 1.7M102.6 196.9h-.1M103 197.9v1.4l.2-.1M103 197.9l-.2 .1M103.1 199h.1"/>
<path d="M103.1 197.8l-.1 .1M103.1 199l.1 .2M103.2 199h-.1M103.2 199.2v2.1M103.3 199.1l-.1 .1M97.9 203.7l-.1 .1M98 203.7h.3M98 202.6h.3M98.3 202.6v1.1M98.3 203.7l-.1 .3M98.4 202.4l-.1 .2M98.5 202.3l.7 .4"/>
<path d="M98.5 200.5l.7 .3M98.5 202.4l-.3-.1-.2 .1-.1 1.3M98.6 202.5l-.3 .1M99.2 200.8l.1 .4v1.4l-.1 .1M99.2 202.7v.1M99.3 200.5l.4 .6M99.3 200.5l-.1 .3M99.4 202.6h.3M99.4 201.1h.3M99.7 201.2v1.4M99.7 202.6l-.1 .2M101.1 202.1l-2.8 1.6"/>
<path d="M102.5 201l-2.8 1.6M103 202.8l-.2 .1M103.1 202.8l-.2 .3M103.1 202.7l-.1 .1M103.2 201.3h-.2v1.5M103.3 201.2l-.1 .1M116.9 211.2v.1M116.9 212.6l.2 .4M116.9 211.3v1.5M117 210.8l.3 .1-.2 .2M117.1 211.2l1 .4 .2-.4M117.1 213l.7 .5"/>
<path d="M117.1 211.2l-.2 .1M117.1 213l.1 .1M117.9 213.5l.4 .9M118 211.2l.2 .1M118 211.3l-.2 .3M118.2 210.3l-.9 .6 .7 .4M118.2 211.1l-.2 .2M118.3 210v.1M118.3 211.2v.1M118.3 214.2v.1M118.3 215.4v.1M118.3 210.1v1.2"/>
<path d="M118.3 214.4v1.1M118.3 210.1l.2-.1 8.3 4.8M118.3 215.5l.2 .4M118.4 209.7h.3M118.5 215.8l8.3 4.7M118.7 209.7l8.2 4.8M118.7 209.8l-.2 .2M119.8 207.1h.4M120.2 207.1l1.2 .7 .2-.1M120.2 207.1l-.2 .1M120.3 207.1h-.1M121.5 208.1l-2.8 1.6"/>
<path d="M121.6 207.7h.1M121.6 207.7l8.8 5.1M121.7 207.7h-.1M126.9 219.3v1.1M126.9 216.2h.4M126.9 219.3h.4M126.9 214.5l.4 .6M126.9 214.5l-.1 .3 .1 .3M127.3 215.1h-.4a2.01 2.01 0 0 0 .4 1.9l.2 .1 .2-.3M127.3 215.1v1.1M127.3 216.2l.4 .6M127.4 219.1l-.1 .2"/>
<path d="M127.5 217.2l.7 .3 .1 .3h.4l-.4-.6M127.5 219l.7 .4M127.5 219l-.3-.1-.3 .4M127.5 219v.1M127.6 219.2l-.3 .1M127.7 216.8l.6 .4M128.3 217.9v1.4M128.3 219.3h.4M128.3 219.3l-.1 .2M128.3 217.2l-.1 .3M128.7 219.3l-.1 .2M129.8 212.9l-2.9 1.6"/>
<path d="M130.1 218.8l-2.8 1.6v-1.1M130.1 213.5l-2.8 1.6M130.1 214.6l-2.8 1.6M130.4 212.8l-.2 .1 1.3 .7M130.4 212.8l.1 .2M130.5 215.2l-2.8 1.6M130.5 212.8h-.1M130.5 213h.1M130.6 212.9l-.1 .1M131.2 215.6l-2.9 1.6M131.5 216.2l-2.8 1.7v1.4M131.5 213.6l-.2 .1"/>
<path d="M131.5 217.7l-2.8 1.6M131.5 213.6l.4 .4 .2 .6M131.6 213.6h-.1M132 214.6v1.4l.2-.1M132 219.5l-.2 .1M132 214.6l-.2 .1M132.1 219.4l-.2 .4M132.1 214.5l-.1 .1M132.1 219.4h-.1M132.1 215.7h.1M132.1 215.7l.1 .2M132.2 215.7h-.1"/>
<path d="M132.2 215.9v2M132.2 217.9l-.2 .1v1.5M132.2 217.9v.1M132.2 217.9h.1M132.2 215.8v.1M126.8 220.5v.1M126.9 220.4h.4l-.1 .2M126.9 220.4l-.1 .1"/>
</g>
<!-- layer: BORDER -->
<g fill="none" stroke="#000" stroke-width=".25">
<path d="M20 10.1h390v276.9h-390zM65 5.1v5M115 5.1v5M165 5.1v5M215 5.1v10M265 5.1v5M315 5.1v5M365 5.1v5M15 52.9h5M410 52.9h5M15 100.7h5M410 100.7h5"/>
<path d="M15 148.6h10M405 148.6h10M15 196.4h5M410 196.4h5M15 244.2h5M410 244.2h5M65 287v5M115 287v5M165 287v5M215 282.1v9.9M265 287v5M315 287v5"/>
<path d="M365 287v5"/>
</g>
<!-- layer: TITLEBLOCK -->
<path d="M230 240.1h180v46.9h-180zM230 250h180M254 240.1v9.9M288 240.1v46.9M349 240.1v46.9M288 260.1h122M349 277.1h61M359 277.1v9.9M395 277.1v9.9" fill="none" stroke="#000" stroke-width=".36"/>
<g font-size="7">
<text x="289" y="270.6">Top Panel Complete</text>
<text x="359.9" y="272.3">KC-01-1XX0</text>
<text x="289" y="278.1">Kerbal Controller Mk1</text>
</g>
<g font-size="4.9">
<text x="255" y="248.5">Scale X:X</text>
<text x="289" y="248.5">J. Rostoker</text>
<text x="323.5" y="248.5">11/26/2026</text>
<text x="350" y="248.5">J. Kerman</text>
<text x="289" y="258.6">Assembly Drawing</text>
<text x="350" y="258.6">RELEASED</text>
<text x="399.1" y="285.7">2/4</text>
</g>
<g font-size="3.5">
<text x="39" y="8.8">1</text>
<text x="89" y="8.8">2</text>
<text x="139" y="8.8">3</text>
<text x="189" y="8.8">4</text>
<text x="239" y="8.8">5</text>
<text x="289" y="8.8">6</text>
<text x="339" y="8.8">7</text>
<text x="389" y="8.8">8</text>
<text x="16.3" y="30.2">A</text>
<text x="411.3" y="30.2">A</text>
<text x="16.3" y="78">B</text>
<text x="411.3" y="78">B</text>
<text x="16.2" y="125.9">C</text>
<text x="411.2" y="125.9">C</text>
<text x="16.2" y="173.7">D</text>
<text x="411.2" y="173.7">D</text>
<text x="16.3" y="221.6">E</text>
<text x="411.3" y="221.6">E</text>
<text x="16.4" y="269.4">F</text>
<text x="411.4" y="269.4">F</text>
<text x="39" y="290.8">1</text>
<text x="89" y="290.8">2</text>
<text x="139" y="290.8">3</text>
<text x="189" y="290.8">4</text>
<text x="239" y="290.8">5</text>
<text x="289" y="290.8">6</text>
<text x="339" y="290.8">7</text>
<text x="389" y="290.8">8</text>
</g>
<g font-size="2.5">
<text x="231" y="242.9">Dept.</text>
<text x="255" y="242.9">Technical reference</text>
<text x="289" y="242.9">Created by</text>
<text x="350" y="242.9">Approved by</text>
<text x="289" y="252.8">Document type</text>
<text x="350" y="252.8">Document status</text>
<text x="289" y="262.9">Title</text>
<text x="350" y="262.9">DWG No.</text>
<text x="350" y="279.9">Rev.</text>
<text x="360" y="279.9">Date of issue</text>
<text x="396" y="279.9">Sheet</text>
</g>
</svg>
